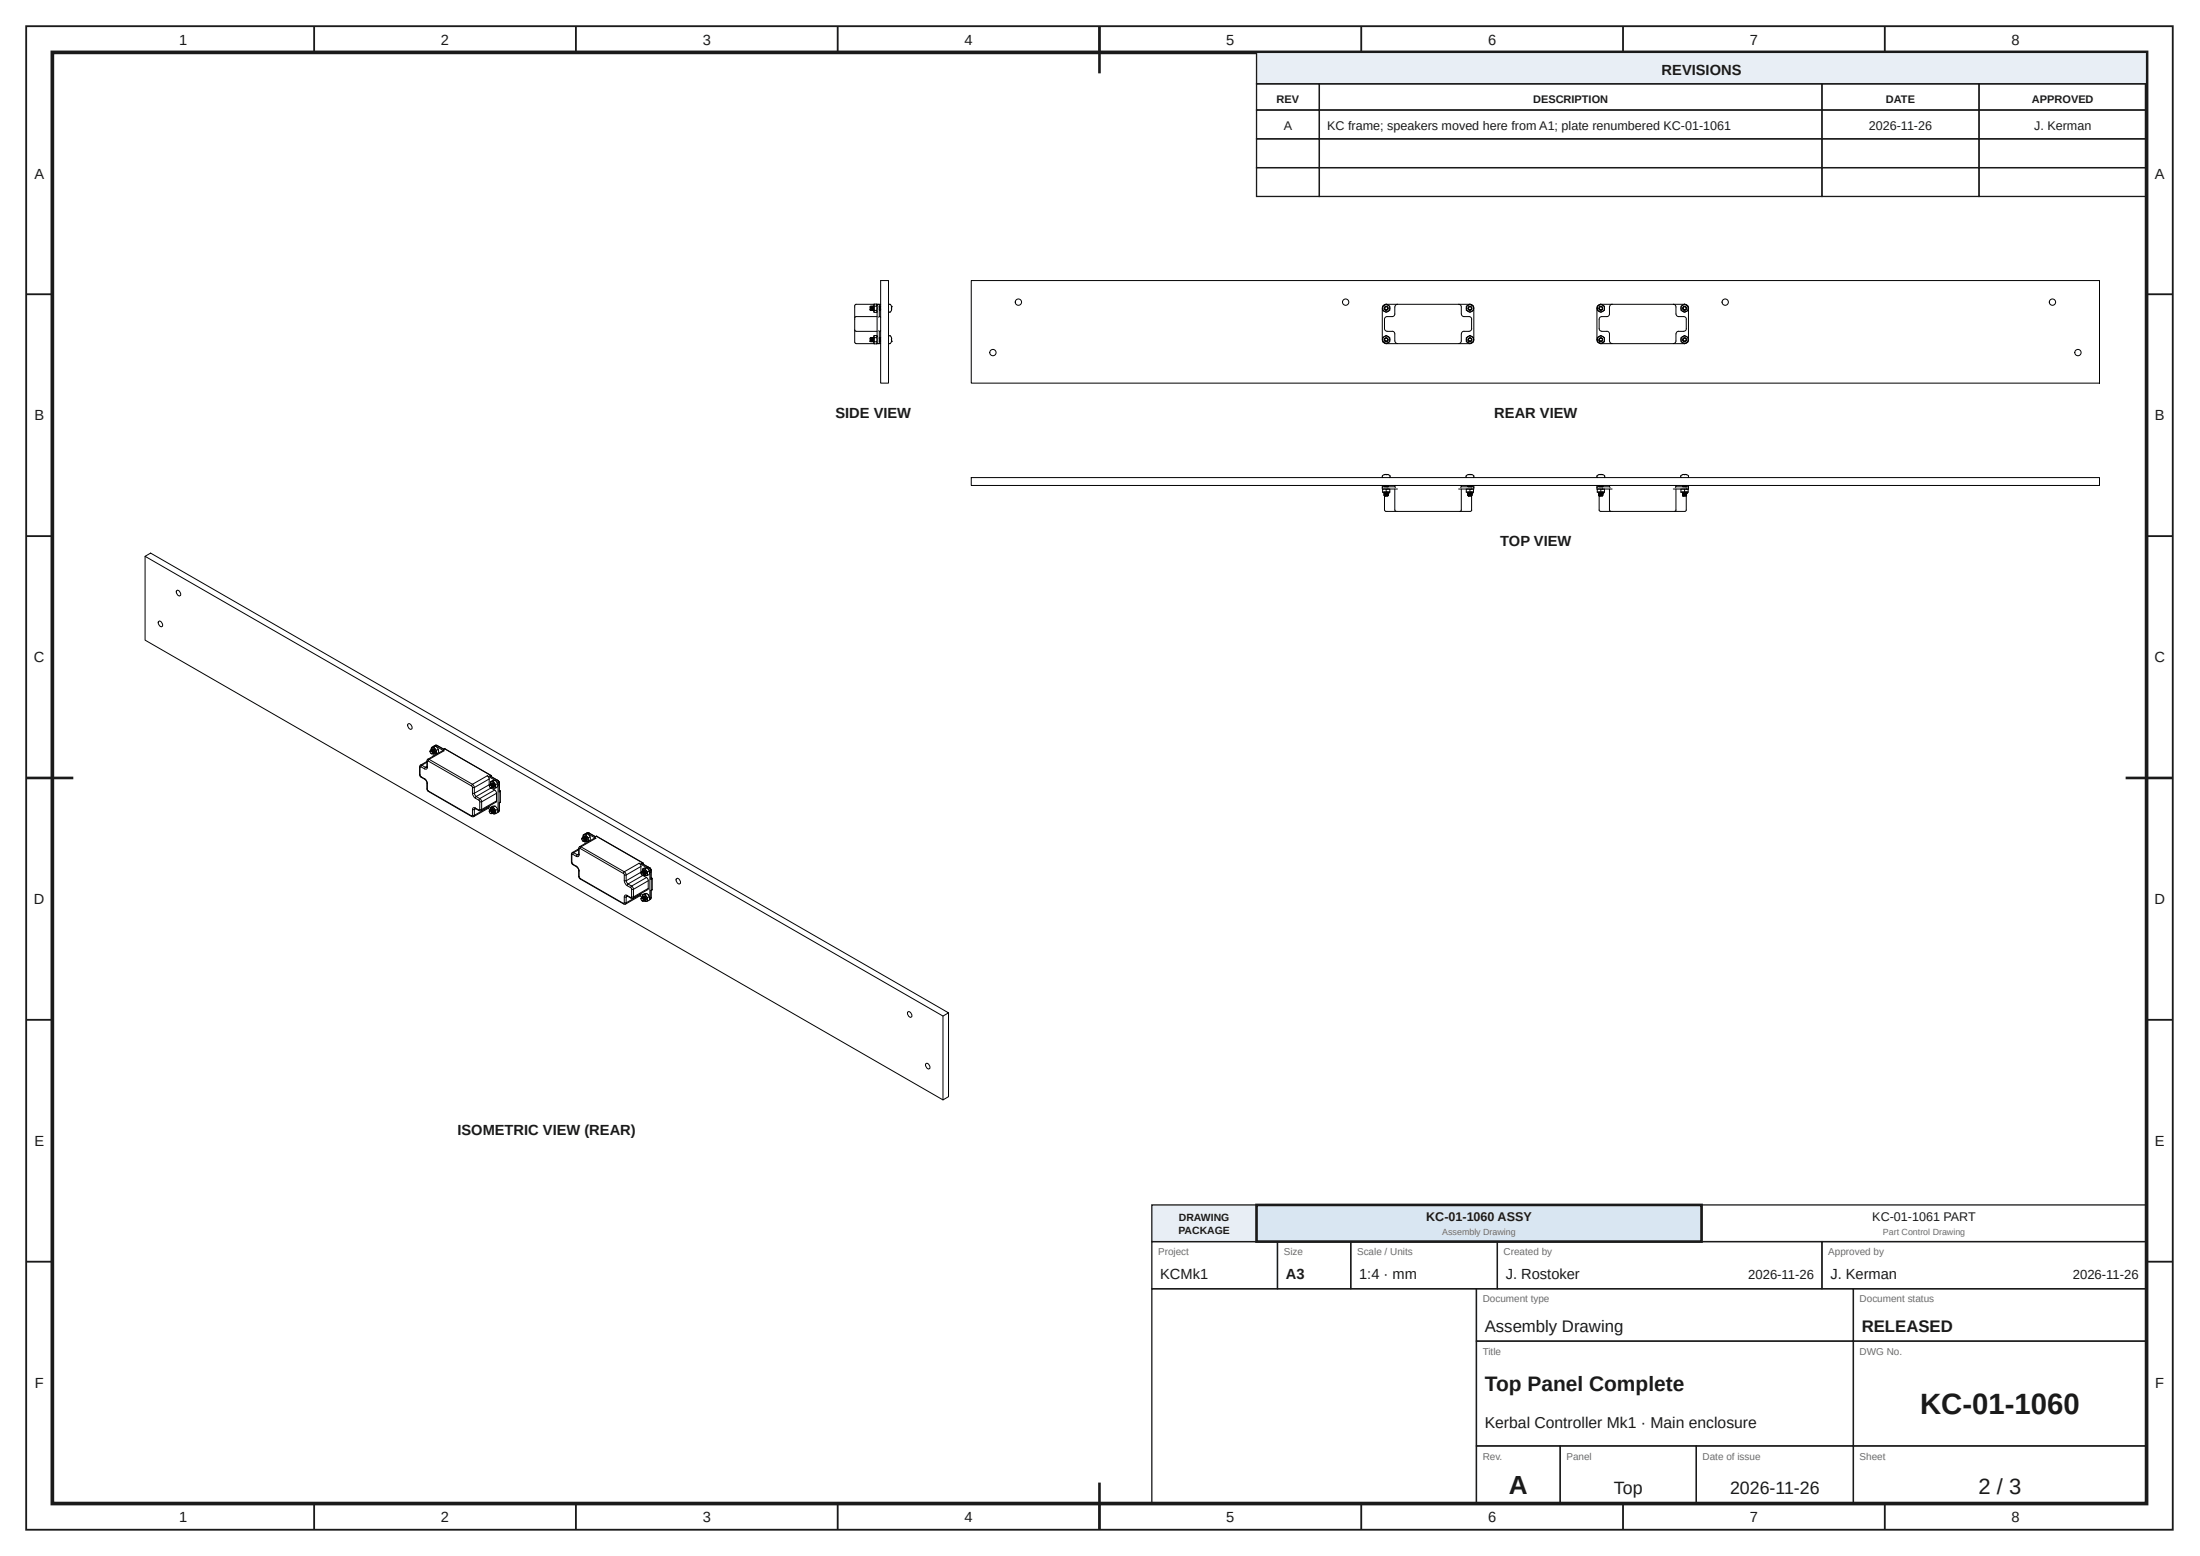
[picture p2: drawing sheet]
<svg xmlns="http://www.w3.org/2000/svg" width="420mm" height="297mm" viewBox="0 0 420 297" stroke-linecap="round" stroke-linejoin="round" font-family="sans-serif">
<g fill="none" stroke="#1a1a1a" stroke-width=".35">
<path d="M5 5h410v287h-410zM60 5v5M110 5v5M160 5v5M210 5v5M260 5v5M310 5v5M360 5v5M5 56.2h5M410 56.2h5M5 102.3h5M410 102.3h5"/>
<path d="M5 148.5h5M410 148.5h5M5 194.7h5M410 194.7h5M5 240.8h5M410 240.8h5M60 287v5M110 287v5M160 287v5M210 287v5M260 287v5M310 287v5"/>
<path d="M360 287v5"/>
</g>
<path d="M10 10h400v277h-400z" fill="none" stroke="#1a1a1a" stroke-width=".7" stroke-linecap="butt"/>
<path d="M210 5v9M5 148.5h9M406 148.5h9M210 283v9" fill="none" stroke="#1a1a1a" stroke-width=".5"/>
<path d="M240 10h170v6h-170z" fill="#e8eef5"/>
<g fill="none" stroke="#1a1a1a" stroke-width=".25">
<path d="M240 10h170v6h-170zM240 16h12v5h-12zM252 16h96v5h-96zM348 16h30v5h-30zM378 16h32v5h-32zM240 21h12v5.5h-12zM240 26.5h12v5.5h-12zM240 32h12v5.5h-12zM252 21h96v5.5h-96zM252 26.5h96v5.5h-96zM252 32h96v5.5h-96zM348 21h30v5.5h-30z"/>
<path d="M348 26.5h30v5.5h-30zM348 32h30v5.5h-30zM378 21h32v5.5h-32zM378 26.5h32v5.5h-32zM378 32h32v5.5h-32zM220 237h24v9h-24zM244 237h14v9h-14zM258 237h28v9h-28zM286 237h62v9h-62zM348 237h62v9h-62zM220 246h62v41h-62zM282 246h72v10h-72z"/>
<path d="M282 256h72v20h-72zM354 246h56v10h-56zM354 256h56v20h-56zM282 276h16v11h-16zM298 276h26v11h-26zM324 276h30v11h-30zM354 276h56v11h-56z"/>
</g>
<path d="M220 230h20v7h-20z" fill="#e8eef5"/>
<path d="M220 230h20v7h-20z" fill="none" stroke="#1a1a1a" stroke-width=".25"/>
<path d="M240 230h85v7h-85z" fill="#d9e6f2"/>
<path d="M240 230h85v7h-85z" fill="none" stroke="#1a1a1a" stroke-width=".5"/>
<path d="M325 230h85v7h-85z" fill="none" stroke="#1a1a1a" stroke-width=".25"/>
<g fill="none" stroke="#000" stroke-width=".19">
<path d="M166.2 59.1h.1M166.2 59.2h.1M166.2 58.5v.7M166.2 58.5l.1 .7M166.2 58.5h.1M166.3 58.5v.6M166.3 58.5h.1M166.3 58.5l.1 .7M166.3 59.1h.1M166.3 59.1v.1M166.3 59.1l.1 .1M166.4 58.5h.1"/>
<path d="M166.4 59.2h.1M166.4 58.5v.6M166.4 58.5l.1 .7M166.4 59.1h.1M166.4 59.1v.1M166.4 59.1l.1 .1M166.5 58.5l.1 .6M166.5 58.5h.1M166.5 59.2h.1M166.6 58.5v.7M166.6 59.1h.1M166.6 58.5h.1"/>
<path d="M166.6 59.1l-.1 .1M166.6 58.5h-.1M166.6 59.1v.1M166.6 58.5l.1 .6M166.6 59.2h.1M166.7 58.5v.7M166.7 59.1h.1M166.7 58.5h.1M166.7 59.1l-.1 .1M166.7 58.5h-.1M166.7 58.5l.1 .7M166.7 59.1v.1"/>
<path d="M166.7 58.5l.1 .6M166.7 59.2h.1M166.8 58.5v.6M166.8 58.5l.1 .7M166.8 59.1h.1M166.8 58.5h.1M166.8 59.1v.1M166.8 59.1l.1 .1M166.9 58.5v.5M166.9 58.5h.1M166.9 59.2h.1M166.9 58.5v.3"/>
<path d="M167 58.1l-3.7 .1-.1 7.1 .3 .3M167 58h.5v.4h-.5zM167 58.4v.8h.5v-.8M167 59.2v.4h.5v-.4M167 58v1.6M167.5 58.1h.6l.1 .1M167.5 58.1v7.5M167.5 59.5v.1M167.8 58.1l.1 .1v2.2M167.9 58.5l.1 .7M167.9 59.1h.1M167.9 58.5h.1"/>
<path d="M167.9 59.1l.1 .1M168 58.5h.1M168 59.2h.1M168 58.5l.1 .6M168.1 58.5v.7M168.1 59.1h.1M168.1 58.5h.1M168.1 59.1l-.1 .1M168.1 58.5h-.1M168.1 59.1v.1M168.1 58.5l.1 .6M168.1 59.2h.1"/>
<path d="M168.2 58.5h.1M168.2 59.1h.1M168.2 59.1l-.1 .1M168.2 58.5h-.1M168.2 53.6h1.5v19.5h-1.5zM169.7 59.5l.3 .1M170 58.1l-.3 .1M170 58.1l.3 .4M170.1 59.5l-.1 .1M170.3 58.5h.1M170.3 58.5v.2M170.3 58.7v.2"/>
<path d="M170.3 58.9l-.2 .7M170.3 58.7h.1M185.5 53.6h215.5v19.5h-215.5zM264.1 58.5v6.6M264.1 58.4l.3-.1a.77 .77 0 0 1 1.1 .1v.8l-.3 .2a.78 .78 0 0 1-1.1-.2zM264.4 58.9l.2 .2h.3M264.4 58.9l.2-.4h.3a.37 .37 0 0 1 .2 .5 .37 .37 0 0 1-.5 .2M264.4 58.9l.2 .3M264.7 59.1l-.3-.3 .1-.2 .3-.1 .3 .2v.3l-.2 .2h-.3M264.7 58.1l-.5 .3M264.8 58.1h15.9M266.4 58.6l-.1 1.6-.4 .2h-1l-.4 .3-.1 2 .3 .5h.2"/>
<path d="M266.9 58.1l-.2 .1-.3 .4M278.6 58.1l.3 .1 .2 .4v1.3M279.1 59.9l.3 .5 1.5 .1 .2 .4M280.1 58.4l.3-.1a.74 .74 0 0 1 1 .1v.8l-.2 .2a.8 .8 0 0 1-1.1-.2zM280.4 58.9l.2 .2h.3M280.4 58.9l.2-.4h.2l.3 .1v.5l-.3 .1h-.2M280.4 58.9l.2 .3M280.7 59.1l-.2-.2a.33 .33 0 0 1 .2-.4 .33 .33 0 0 1 .4 .2l-.2 .5h-.3M280.7 59.1l-.2-.3 .3-.3 .2 .3-.1 .3M280.7 59.1h.2M280.9 58.1l.5 .3M281.5 58.5v.3"/>
<path d="M281.5 58.8v6M305.1 58.5v6.6M305.1 58.4l.2-.1a.74 .74 0 0 1 1.2 .1v.8l-.3 .2a.63 .63 0 0 1-1-.1zM305.4 58.9l.2 .2h.3M305.4 58.9l.2-.4h.3a.38 .38 0 0 1 .2 .5 .38 .38 0 0 1-.5 .2M305.4 58.9l.2 .3M305.7 59.1l-.2-.2v-.2a.34 .34 0 0 1 .5-.1 .34 .34 0 0 1-.1 .6h-.3M305.7 58.1l-.5 .3M305.8 58.1h15.9M307.9 58.1l-.4 .2-.2 1.9-.4 .2h-1l-.4 .3-.1 2 .3 .5h.2M319.6 58.1l.4 .2 .2 1.9 .4 .2M321.1 58.4l.3-.1a.74 .74 0 0 1 1 .1v.8l-.2 .2a.57 .57 0 0 1-1-.1l-.1-.1z"/>
<path d="M321.4 58.9l.2 .2h.3M321.4 58.9l.2-.4h.3l.2 .3v.2l-.2 .2h-.3h.3l.2-.2-.1-.4-.3-.1-.3 .3 .3 .3M321.4 58.9l.2 .3M321.7 59.1l-.2-.3 .3-.3 .2 .3-.1 .3M321.7 59.1h.2M321.9 58.1l.5 .3M322.5 58.5v6.6M163.3 63l.2 .2M163.5 65.6h3.5M163.5 63.2h4M166.2 65.1h.1M166.2 65.1v.1"/>
<path d="M166.2 65.2h.1M166.2 64.5v.7M166.2 64.5l.1 .7M166.2 64.5l.1 .1M166.3 64.6v.5M166.3 64.6h.1M166.3 64.5l.1 .7M166.3 65.1h.1M166.3 64.5h.1M166.3 64.5v.1M166.3 65.1v.1M166.3 64.5l.1 .1"/>
<path d="M166.3 65.1l.1 .1M166.4 64.6h.1M166.4 65.2h.1M166.4 64.6v.5M166.4 64.5l.1 .7M166.4 65.1h.1M166.4 64.5h.1M166.4 65.1v.1M166.4 64.5v.1M166.4 64.5l.1 .1M166.4 65.1l.1 .1M166.5 64.6l.1 .5"/>
<path d="M166.5 64.6h.1M166.5 65.2h.1M166.6 64.5v.7M166.6 65.1h.1M166.6 64.5h.1M166.6 65.1l-.1 .1M166.6 64.5l-.1 .1M166.6 64.5v.1M166.6 65.1v.1M166.6 64.6l.1 .5M166.6 64.6h.1M166.6 65.2h.1"/>
<path d="M166.7 64.5v.7M166.7 65.1h.1M166.7 64.5h.1M166.7 65.1l-.1 .1M166.7 64.5l-.1 .1M166.7 64.5l.1 .7M166.7 64.5v.1M166.7 65.1v.1M166.7 64.6l.1 .5M166.7 64.6h.1M166.7 65.2h.1M166.8 64.6v.5"/>
<path d="M166.8 64.5l.1 .7M166.8 65.1h.1M166.8 64.5h.1M166.8 65.1v.1M166.8 64.5v.1M166.8 64.5l.1 .1M166.8 65.1l.1 .1M166.9 64.6v.4M166.9 64.6h.1M166.9 65.2h.1M166.9 64.6v.2M166.9 64.5v.1"/>
<path d="M167 64.1h.5v.4h-.5zM167 64.5v.7h.5v-.7M167 65.2v.4h.5v-.4M167 64.1v1.5M167.5 64.1v.1M167.5 60.4h-4l-.2 .3M167.5 65.6h.6M167.5 65.5v.1M167.8 63.1l.3 .1M167.9 64.5l.1 .7M167.9 65.1h.1M167.9 64.5h.1"/>
<path d="M167.9 63.2v2.3l-.1 .1M167.9 64.5l.1 .1M167.9 65.1l.1 .1M168 64.6h.1M168 65.2h.1M168 64.6l.1 .5M168.1 64.5v.7M168.1 65.1h.1M168.1 64.5h.1M168.1 65.1l-.1 .1M168.1 64.5l-.1 .1M168.1 64.5v.1"/>
<path d="M168.1 65.1v.1M168.1 64.6l.1 .5M168.1 64.6h.1M168.1 65.2h.1M168.2 64.5h.1M168.2 65.1l-.1 .1M168.2 64.5l-.1 .1M168.2 63.1l-.1 .1M168.2 65.5l-.1 .1M168.2 60.5l-.3-.1-.1 .2M169.7 65.5l.3 .1M170 64.1l-.3 .1"/>
<path d="M170 64.1h.1M170.1 65.6h-.1M170.1 64.1l.2 .4M170.3 65.2h.1M170.3 64.5h.1M170.3 64.5v.2M170.3 65.2l-.2 .3M170.3 64.8v.1M170.3 65v.2M170.3 64.9v.1M170.3 65h.1M264.1 64.5l.1-.2a.75 .75 0 0 1 1.3 .2v.7l-.3 .2a.58 .58 0 0 1-1-.1l-.1-.1z"/>
<path d="M264.2 65.3l.5 .3M264.4 64.9l.2 .2M264.7 65.1l-.3-.3 .2-.3 .3 .1 .2 .3-.2 .3h-.3h.3l.2-.3-.2-.4h-.3l-.2 .3 .1 .3h.4M264.8 65.6h15.9M264.9 63.2h1M265.9 63.2l.3 .1 .2 .4v1.4M266.4 65.1l.1 .2 .4 .3M279.1 63.7l-.1 1.6-.4 .3M279.6 63.2h1M279.6 63.2l-.2 .1-.3 .4M280.1 64.5l.2-.2a.71 .71 0 0 1 1.1 .2v.7l-.2 .2a.77 .77 0 0 1-1.1-.2zM280.4 64.9l.2 .2"/>
<path d="M280.7 65.1l-.3-.3 .3-.3 .3 .1 .1 .4-.2 .2h-.3h.3l.2-.2v-.4l-.3-.1h-.2l-.2 .4 .2 .3 .3-.1M281.1 60.9v1.8M281.1 62.7l-.1 .3-.4 .2M281.4 65.3l-.5 .3M281.5 64.8v.3M305.1 64.5l.2-.2a.73 .73 0 0 1 1.2 .2v.7l-.3 .2a.77 .77 0 0 1-1.1-.2zM305.2 65.3l.5 .3M305.4 64.9l.2 .2M305.7 65.1l-.3-.3 .3-.3 .3 .1 .1 .4-.2 .2h-.3h.3l.2-.2v-.3l-.2-.2h-.3l-.2 .3 .1 .3h.4M305.8 65.6h15.9M305.9 63.2h1M306.9 63.2l.4 .3 .2 1.8 .4 .3"/>
<path d="M320.6 60.4h1l.4 .3 .1 2-.1 .3-.4 .2M320.6 63.2h1M320.6 63.2l-.2 .1-.3 .4-.1 1.6-.4 .3M321.1 64.5l.2-.2a.71 .71 0 0 1 1.1 .2v.8a.86 .86 0 0 1-1.3-.1zM321.4 64.9l.2 .2M321.7 65.1l-.3-.3 .3-.3 .4 .2v.3l-.2 .2h-.3h.3l.2-.2v-.4l-.3-.1h-.2l-.2 .4 .2 .3 .3-.1M322.4 65.3l-.5 .3M185.5 91.2h215.5v1.5h-215.5zM264 92.8v.5h2.9M264.1 93.9h.7M264.1 93.4h.7M264.1 93.3v.7l1.4-.1"/>
<path d="M264.2 92.7l-.2 .1M264.4 94.1h.1M264.4 94h.1M264.4 92.7h.1M264.4 92.8h.1M264.4 94.2h.1M264.4 94.3h.1M264.4 94.4v.1M264.4 94.6h.1M264.4 94.5h.1M264.4 94.3l.1 .1M264.4 94.2l.1 .1"/>
<path d="M264.4 92.8l.1 .1M264.4 92.7l.1 .1M264.4 90.6l-.4 .3 .1 .3M264.4 94.6l.1 2.8 .2 .2M264.4 94.1v.1M264.4 94.5v.1M264.5 94.1h.1M264.5 94h.1M264.5 94.7h.1M264.5 92.8h.1M264.5 92.9h.1M264.5 94.3h-.1"/>
<path d="M264.5 94.4h-.1M264.5 94.5l-.1 .1M264.5 94.1l-.1 .1M264.5 94l-.1 .1M264.5 92.9h-.1M264.5 92.8h-.1M264.6 92.7h-.2M264.7 90.6h.4M264.7 90.6h-.3M264.8 93.4h.7v.5h-.7zM264.9 92.7h-.5M265.1 94.6l-.6 .1"/>
<path d="M265.1 94.5h-.6M265.1 94.3l-.6 .1M265.1 94.2l-.6 .1M265.1 94.1h-.6M265.1 94h-.6M265.1 92.8l-.6 .1M265.1 92.7l-.6 .1M265.1 94.6h-.6M265.1 94.4l-.6 .1M265.1 94.1l-.7 .1M265.1 94.2h.1M265.1 94.1h.1"/>
<path d="M265.1 94h.1M265.1 92.7h.1M265.1 92.8h.1M265.1 94.3h.1M265.1 94.4v.1M265.1 94.6h.1M265.1 94.5h.1M265.1 94.3v.1M265.1 94.2v.1M265.1 92.8v.1M265.1 92.7v.1M265.1 94.6l-.7 .1"/>
<path d="M265.1 90.6h.1M265.1 90.6l.4 .3M265.1 94.5l-.7 .1M265.1 94.4h-.7M265.1 94.3h-.7M265.1 94l-.7 .1M265.1 92.9h-.5M265.1 92.8h-.7M265.1 94.4l-.7 .1M265.1 92.9h-.2M265.1 92.9h.1M265.1 94.4h.1"/>
<path d="M265.1 94.5v.1M265.1 94.1v.1M265.1 94v.1M265.5 93.3v.1M265.5 90.9v.2M265.5 91l-.1 .2M266.4 92.8l.1 .2M266.4 92.9h-2.2l-.2 .1M266.4 93.3v4.1M266.4 97.4l.3 .2M266.5 92.7l-.1 .1M279 92.7l.1 .2-.1 .1"/>
<path d="M279.1 92.9h2.3l.1 .1M279.1 93.3v4.1l-.2 .2M280.1 93.9h.7M280.1 93.4h.7M280.1 93.3v.7l1.3-.1M280.4 94.1h.1M280.4 94h.1M280.4 92.7h.1M280.4 92.8h.1M280.4 94.2h.1M280.4 94.3h.1M280.4 94.4v.1"/>
<path d="M280.4 94.6h.1M280.4 94.5h.1M280.4 94.3l.1 .1M280.4 94.2l.1 .1M280.4 92.8l.1 .1M280.4 92.7l.1 .1M280.4 90.6l-.4 .3 .1 .3M280.4 94.7h.1M280.5 94.1h.1M280.5 94h.1M280.5 92.8h.1M280.5 92.9h.1"/>
<path d="M280.5 94.3h.1M280.5 94.4h.1M280.5 94.5h.1M280.5 94.6v.1M280.5 94.5l-.1 .1M280.5 94.4h-.1M280.5 94.3h-.1M280.5 94.1l-.1 .1M280.5 94l-.1 .1M280.5 92.9h-.1M280.5 92.8h-.1M280.6 92.7h-.2"/>
<path d="M280.8 93.4h.6v.5h-.6zM280.9 90.6h.2M280.9 90.6h-.5M280.9 92.7h-.5M281.1 94.6l-.6 .1M281.1 94.5h-.6M281.1 94.3l-.6 .1M281.1 94.2l-.6 .1M281.1 94.1h-.6M281.1 94h-.6M281.1 92.8l-.6 .1M281.1 92.7l-.6 .1"/>
<path d="M281.1 94.6h-.6M281.1 94.4l-.6 .1M281.1 94.1l-.7 .1M281.1 94.2h.1M281.1 94.1h.1M281.1 94h.1M281.1 92.7h.1M281.1 92.8h.1M281.1 94.3v.1M281.1 94.4v.1M281.1 94.6h.1M281.1 94.5h.1"/>
<path d="M281.1 94.2v.1M281.1 92.8v.1M281.1 92.7v.1M281.1 94.6v2.8M281.1 94.6l-.7 .1M281.1 97.4l-.2 .2h-16.2M281.1 90.6h.1M281.1 90.6l.4 .3M281.1 94.5l-.7 .1M281.1 94.4h-.7M281.1 94.3h-.7M281.1 94l-.7 .1"/>
<path d="M281.1 92.9h-.5M281.1 92.8h-.7M281.1 94.4l-.7 .1M281.1 92.9h-.2M281.1 92.9h.1M281.1 94.3h.1M281.1 94.4h.1M281.1 94.5v.1M281.1 94.1v.1M281.1 94v.1M281.4 92.7l.1 .6h-2.9M281.4 93.3v.1"/>
<path d="M281.5 90.9v.2M281.5 91l-.1 .2M305.1 90.8v.4M305.1 93.9h.7M305.1 93.4h.7M305.1 93.3v.7l1.4-.1M305.1 92.9h2.3M305.2 92.7l-.2 .6h2.9M305.2 92.9l-.2 .1M305.4 94.1h.1M305.4 94h.1M305.4 92.7h.1"/>
<path d="M305.4 92.8h.1M305.4 94.2h.1M305.4 94.3h.1M305.4 94.4v.1M305.4 94.6h.1M305.4 94.5h.1M305.4 94.3l.1 .1M305.4 94.2l.1 .1M305.4 92.8l.1 .1M305.4 92.7l.1 .1M305.4 90.6h.1M305.4 90.6l-.4 .2"/>
<path d="M305.4 94.6v2.8l.3 .2M305.4 94.1v.1M305.4 94.5v.1M305.4 94.7h.1M305.5 94.1h.1M305.5 94h.1M305.5 92.8h.1M305.5 92.9h.1M305.5 94.3h-.1M305.5 94.4h-.1M305.5 94.5l-.1 .1M305.5 94.1l-.1 .1"/>
<path d="M305.5 94l-.1 .1M305.5 92.9h-.1M305.5 92.8h-.1M305.6 92.7h-.2M305.8 93.4h.7v.5h-.7zM305.9 90.6h-.5M305.9 90.6h.2M305.9 92.7h-.5M306.1 94.6l-.6 .1M306.1 94.5h-.6M306.1 94.3l-.6 .1M306.1 94.2l-.6 .1"/>
<path d="M306.1 94.1h-.6M306.1 94h-.6M306.1 92.8l-.6 .1M306.1 92.7l-.6 .1M306.1 94.6h-.6M306.1 94.4l-.6 .1M306.1 94.1l-.7 .1M306.1 94.2h.1M306.1 94.1h.1M306.1 94h.1M306.1 92.7h.1M306.1 92.8h.1"/>
<path d="M306.1 94.3h.1M306.1 94.4v.1M306.1 94.6h.1M306.1 94.5h.1M306.1 94.3v.1M306.1 94.2v.1M306.1 92.8v.1M306.1 92.7v.1M306.1 94.6l-.7 .1M306.1 90.6l.4 .3-.1 .3M306.1 94.5l-.7 .1M306.1 94.4h-.7"/>
<path d="M306.1 94.3h-.7M306.1 94l-.7 .1M306.1 92.9h-.5M306.1 92.8h-.7M306.1 94.4l-.7 .1M306.1 92.9h-.2M306.1 92.9h.1M306.1 94.4h.1M306.1 94.5v.1M306.1 94.1v.1M306.1 94v.1M306.5 93.3v.1"/>
<path d="M307.4 93.3v4.1l.3 .2M307.5 92.7l-.1 .2 .1 .1M320 92.7l.1 .2-.1 .1M320.1 92.9h2.3l.1 .1M320.1 93.3v4.1l-.2 .2M321.1 90.8v.4M321.1 93.9h.7M321.1 93.4h.7M321.1 93.3v.7l1.3-.1M321.4 94.1h.1M321.4 94h.1M321.4 92.7h.1"/>
<path d="M321.4 92.8h.1M321.4 94.2h.1M321.4 94.3h.1M321.4 94.4v.1M321.4 94.6h.1M321.4 94.5h.1M321.4 94.3l.1 .1M321.4 94.2l.1 .1M321.4 92.8l.1 .1M321.4 92.7l.1 .1M321.4 90.6h.1M321.4 90.6l-.4 .2"/>
<path d="M321.4 94.7h.1M321.5 94.1h.1M321.5 94h.1M321.5 92.8h.1M321.5 92.9h.1M321.5 94.3h.1M321.5 94.4h.1M321.5 94.5h.1M321.5 94.5l-.1 .1M321.5 94.4h-.1M321.5 94.3h-.1M321.5 94.1l-.1 .1"/>
<path d="M321.5 94l-.1 .1M321.5 92.9h-.1M321.5 92.8h-.1M321.6 92.7h-.2M321.7 90.6h.4M321.7 90.6h-.3M321.8 93.4h.6v.5h-.6zM321.9 92.7h-.5M322.1 94.6l-.6 .1M322.1 94.5h-.6M322.1 94.3l-.6 .1M322.1 94.2l-.6 .1"/>
<path d="M322.1 94.1h-.6M322.1 94h-.6M322.1 92.8l-.6 .1M322.1 92.7l-.6 .1M322.1 94.6h-.6M322.1 94.4l-.6 .1M322.1 94.1l-.7 .1M322.1 94.2h.1M322.1 94.1h.1M322.1 94h.1M322.1 92.7h.1M322.1 92.8h.1"/>
<path d="M322.1 94.3v.1M322.1 94.4v.1M322.1 94.6h.1M322.1 94.5h.1M322.1 94.2v.1M322.1 92.8v.1M322.1 92.7v.1M322.1 94.6v2.8l-.3 .2h-16.1M322.1 94.6l-.7 .1M322.1 90.6l.4 .3-.1 .3M322.1 94.5l-.7 .1M322.1 94.4h-.7"/>
<path d="M322.1 94.3h-.7M322.1 94l-.7 .1M322.1 92.9h-.5M322.1 92.8h-.7M322.1 94.4l-.7 .1M322.1 92.9h-.2M322.1 92.9h.1M322.1 94.3h.1M322.1 94.4h.1M322.1 94.5v.1M322.1 94.1v.1M322.1 94v.1"/>
<path d="M322.4 92.7l.1 .6h-2.9M322.4 93.3v.1M27.7 106.2l1.1-.6 152.4 87.7-1.1 .6zM27.7 106.2v16l152.4 87.7 1.1-.6v-16M30.3 118.6l.1-.1a.66 .66 0 0 1 .6 .5 .66 .66 0 0 1-.1 .6 .77 .77 0 0 1-.6-1zM33.7 112.7h.2a.66 .66 0 0 1 .5 .4 .66 .66 0 0 1-.1 .7 .77 .77 0 0 1-.6-1.1zM77.9 138.2l.2-.1a.66 .66 0 0 1 .5 .4 .66 .66 0 0 1-.1 .7 .78 .78 0 0 1-.6-1zM182.8 121.7h-11.8v1.5h11.8M80.2 146.4v.1M80.2 147.8v.1M80.2 146.5v1.5M80.2 147.9l.2 .3 .8 .5"/>
<path d="M80.3 146l.3 .1M80.4 146.4l.7 .4M80.4 148.2l.1 .1M80.4 146.4l-.2 .1M80.6 146.1l.7 .4M80.6 146.1l-.2 .3M81.1 148.6l.4 .4 .1 .6v-.1M81.3 146.4l.2 .1M81.3 146.5l-.2 .3M81.5 145.3l-1.3 .9-.1 1.7 .2 .3 .9 .6 .3 .4 .2 1.7 8.4 5h.4M81.5 146.3l-.2 .2M81.5 145.5l-.9 .6"/>
<path d="M81.6 146.4v.3l-.5 .1M81.6 150.6l.2 .4M81.6 145.3v1.2M81.6 149.6v1.1M81.7 144.9h.3M81.8 145.3l8.3 4.7M81.8 145.2l-.2 .2v-.1M81.8 151.1v-.1l8.3 4.7M82 145l-.2 .2M82.1 143.5l.2-.2 .3 .2v.3h-.2M82.1 143.4l.2-.2 .3 .2 .1 .2-.1 .3M82.1 143.5h.1"/>
<path d="M82.2 143.2h.1M82.2 143.3a.34 .34 0 0 1 .3 .5h-.2zM82.2 143.2l.4 .2 .1 .4M82.3 143.2h.2l.2 .2v.4M82.3 143.2l.4 .1v.5M82.3 143.8l.1 .1M82.4 143.3l.2 .4M82.4 143.1v-.3a.65 .65 0 0 1 .7 .1 .65 .65 0 0 1 .2 .7l-.2 .3-.3-.1M82.4 143.1h.2l.3 .3-.1 .4M82.4 143.1h.1M82.4 143.1l.5 .1 .1 .3-.1 .2M82.5 143.1l.4 .1 .1 .2-.1 .3"/>
<path d="M82.6 143.1l.1-.1 .2 .2 .2 .2-.1 .3M82.6 143.3l.1 .3M82.6 143l.4 .2v.5M82.6 143.8h.1M82.7 143.3l.1 .2M82.7 143h.1M82.7 143h-.1M82.7 143h.2a.41 .41 0 0 1 .1 .6M82.7 143.8l.2 .1h.5M82.7 143.2l.2 .3M82.7 143.8v.5M82.8 143.2l.2 .2"/>
<path d="M82.9 142.6l.3-.2 .5 .6-.3 .2zM82.9 142.6l-.5 .1M82.9 143.1l.2 .3M82.9 143.7h.1M83 143.7h.1M83.1 142.3h.4M83.1 143.4v.2M83.1 142.3h.4l1.3 .7M83.1 142.3l-.2 .1M83.2 142.4l-.5 .1-.3 .2v.4l.4 .2 .1 .3-.1 .2M83.3 142.4l.2-.1 1.3 .7M83.3 142.4l1.5 .9"/>
<path d="M83.3 142.4l-.5 .1M83.6 142.3h-.1M83.7 143v.6l-.3 .3v-.7M84.8 143h.1M84.8 143.3l-2.8 1.6 8.2 4.8M84.8 143.3h-.2l-2.9 1.6-.2 .3v1.3M84.9 142.9l-.1 .1M84.9 142.9l8.8 5.1M85 142.9l8.8 5.1M85 142.9h-.1M90.1 150l.1 .3M90.1 155.7v.1"/>
<path d="M90.2 150.3v1.1M90.2 154.5v1.1M90.2 151.4l.2 .5 .4 .4M90.2 154.5l.3-.3 1 .4M90.2 149.7l.4 .6M90.2 155.6l-.1 .1M90.3 149.7l-.2 .3M90.3 151.4h.3l.4 .6M90.3 150.3h.3M90.3 155.6h.3M90.6 155.6l-.1 .3M90.7 154.3l.8 .5 .4-.1"/>
<path d="M90.7 154.3l-.1 .2h-.3M90.8 152.4l.7 .3M90.8 154.2v.1M90.9 154.4l-.3 .1v1.1M91 152l.6 .4M91 152l-.2 .3M91.5 152.7l.1 .4v1.4l-.1 .1M91.5 154.6v.1M91.6 152.4l.4 .6M91.6 152.4l-.1 .3M91.7 154.5h.3M91.7 153h.3"/>
<path d="M92 153.1v1.4M92 154.5l-.1 .2M93.1 148.1l-2.9 1.6M93.1 148.1l1.5 .9M93.1 148.1l.3 .6M93.2 154.3l.5 .3M93.3 154.2l-2.8 1.7M93.4 149.8l.1 .1 .1-.2 .3 .1 .1 .4-.1 .2M93.4 149.8l-2.8 1.6v-1.1M93.4 148.7l-2.8 1.6M93.4 148.7v1.1M93.4 153.9v.1"/>
<path d="M93.4 154l-2.8 1.6M93.4 154l-.1 .2M93.5 154.9a.26 .26 0 0 1 .3-.1 .26 .26 0 0 1 .1 .3v.2h-.2M93.5 154.9v-.3l.3 .1 .2 .4-.1 .2M93.5 154.9h.1M93.5 150l.2-.2 .2 .2v.3l-.2 .1M93.5 150h.1M93.5 148.1l1.3 .7M93.5 149.8a.34 .34 0 0 1 .4 .5h-.3zM93.5 154.8a.34 .34 0 0 1 .4 .4h-.3zM93.6 148.1h.1M93.6 154.6l.2 .1 .2 .2v.4"/>
<path d="M93.6 149.7l.4 .3v.4M93.6 154.6l-.1 .1M93.6 149.7l-.1 .1M93.6 154.6l.4 .2 .1 .2-.1 .2M93.6 149.7h.2l.2 .2 .1 .3-.1 .1M93.6 154.6h.1M93.6 149.7h.1M93.6 154.6l.4 .2 .1 .4M93.6 149.7l.4 .2 .1 .4M93.7 155.3h.1M93.7 150.4h.1M93.7 148.1l1.2 .7 .3 .4 .2 .5v1.3"/>
<path d="M93.7 154.7l.2 .4M93.7 154.6l.4 .1 .1 .3-.1 .2M93.7 149.8l.2 .4M93.7 149.6h.1M93.7 149.6v-.3a.65 .65 0 0 1 .7 .1 .65 .65 0 0 1 .3 .7l-.1 .3h-.3l-.2-.1 .1-.3-.2-.2-.3-.1M93.7 154.6v-.3a.65 .65 0 0 1 .7 0 .65 .65 0 0 1 .3 .7l-.1 .3h-.3l-.2-.1 .1-.3-.1-.2-.4-.1M93.7 149.6l.4 .2v.5M93.7 148l-.2 .1M93.7 148l.1 .2M93.8 154.5h.2l.2 .2 .1 .3-.1 .1M93.8 149.6h.2l.2 .2 .1 .3-.1 .1M93.8 150.4l-2.8 1.6"/>
<path d="M93.8 150.4l.7 .4-2.9 1.6M93.8 150.4h.1M93.8 148h-.1M93.8 148l.1 .1M93.8 154.5l.4 .2v.4M93.8 154.5h.1M93.8 149.6l.4 .2v.4M93.8 148.2h.1M93.8 149.6h.1M93.9 154.5v-.1a.5 .5 0 0 1 .5 .6l-.1 .1M93.9 149.6l.4 .1 .1 .4-.1 .1M93.9 148.1l-.1 .1"/>
<path d="M93.9 148.1v.1M93.9 154.8l.1 .2M93.9 149.9l.1 .2M93.9 154.5l.4 .1v.5M93.9 154.5h.1M93.9 149.5l.4 .2v.5M93.9 149.5h.1M94 154.7l.1 .2M94 155.3h.1M94 149.8l.1 .2M94 149.5h-.1M94 150.4h.1"/>
<path d="M94 154.4h-.1M94 149.5h.1M94 154.4h.1M94 154.4h.2a.41 .41 0 0 1 .2 .6M94 149.5h.2a.41 .41 0 0 1 .2 .6M94 150.3h.1M94.1 155.2l.1 .2 .5-.1M94.1 150.3l.1 .1h.5M94.1 154.7l.1 .2M94.1 149.8l.1 .2M94.1 155.2h-.1M94.2 154.6l.1 .2"/>
<path d="M94.2 149.7l.1 .2M94.2 154l.4-.1 .4 .6-.3 .2zM94.2 154l-.5 .1M94.2 149.1l.4-.2 .4 .7-.3 .2zM94.2 149.1l-.5 .1M94.2 154.6l.2 .2M94.2 149.6l.2 .3M94.3 155.1h.1M94.3 150.2h.1M94.4 154.9v.1M94.4 150v.1M94.5 150.8l.3 .6"/>
<path d="M94.6 153.9l-.9 .2v.5M94.6 148.9l-.9 .3v.5M94.6 149l.4 .4 .1 .5M94.8 148.8l-.2 .2M94.8 148.8l.4 .4 .2 .5M94.8 151.4l-2.8 1.7M94.8 152.9l-2.8 1.6M94.8 151.4v1.5M94.8 152.9l-.1 .2-2.8 1.6M94.9 148.8h-.1M95 148.9h.1M95 148.9l.3 .3 .1 .4"/>
<path d="M95 154.5v.6l-.3 .2v-.6M95 149.6v.6l-.3 .2v-.6M95 149l.3 .2 .1 .3-.3-.5M95.1 149.9v4.9l.2-.1M95.1 154.8v.2M95.2 149.1l.1 .2M95.3 149.8v1.4l.2-.1M95.3 153.2v1.5M95.3 149.8l-.2 .1M95.4 154.7l-.2 .3M95.4 153.2v.1M95.4 150.9h.1"/>
<path d="M95.4 150.8l.1 .1M95.4 149.7l-.1 .1M95.4 154.6l-.1 .1M95.4 151l-.1 .1M95.5 153.2l-.1 .1v1.5l-.4 .3M95.5 151.1v2.1M95.5 153.2h-.2M95.6 153.1l-.1 .1M95.6 151l-.2-.1 .1 .2M95.6 151l-.1 .1M95.6 151v2.1M111.2 159.9l.4 .2 .1 .4"/>
<path d="M111.2 159.9h.1M111.3 159.9h.2l.2 .2 .1 .3-.1 .1M111.3 159.9h.1M111.3 159.9l.4 .1v.5M111.4 159.8v-.3a.64 .64 0 0 1 .7 .1 .64 .64 0 0 1 .2 .7l-.2 .3-.3-.1M111.4 159.8h.1M111.4 159.8h.3l.2 .2 .1 .3-.1 .1M111.5 159.8l.4 .1v.5M111.5 159.8h.1M111.5 159.7l.5 .2 .1 .2-.1 .3M111.6 159.7h.1M111.6 159.7l.4 .2v.4"/>
<path d="M111.7 160l.1 .2M111.7 159.7h.1M111.7 159.7h-.1M111.7 159.7h.2a.42 .42 0 0 1 .1 .6M111.7 159.9l.2 .3M111.8 159.9l.2 .2M111.9 159.3l.3-.2 .5 .6-.3 .2zM111.9 159.3l-.5 .1M111.9 159.8l.1 .3M112.1 159h.3l1.3 .7M112.1 159l-.2 .1M112.1 159h.4"/>
<path d="M112.2 159.1l-.8 .3v.4l.3 .2a.28 .28 0 0 1 .1 .5l.1-.1-.1-.3-.2-.3h-.2M112.3 159.1l1.5 .9M112.3 159.1l-.5 .1M112.5 159l1.2 .7M112.5 159l-.2 .1M112.6 159h-.1M112.7 159.7v.7l-.3 .2v-.7M113.5 160l-2.9 1.7-.1 1.5M113.6 160h.2M113.7 159.7h.1M113.9 159.6l-.2 .1M113.9 159.6l8.8 5.1-.2 .1 1.3 .7"/>
<path d="M114 159.6l8.8 5.1M114 159.6h-.1M109.2 163.1h.2M109.2 164.5l.2 .4M109.2 163.2v1.5M109.3 162.7l.3 .1-.2 .2M109.4 164.9a1.57 1.57 0 0 1 1.2 1.4v1.1M109.4 164.9l.1 .1M110.1 165.3l.1 .1M110.3 163.1l.2 .1M110.3 163.2l-.2 .3M110.5 162l-1.3 .9-.1 1.7 .2 .4 1.1 .7 .1 .3v1.3l.2 .4 8.5 4.9 3.1-1.7"/>
<path d="M110.5 162.2l-.9 .6 .7 .3M110.5 163l-.2 .1M110.6 161.9v.1M110.6 163.1v.1M110.6 166.1v.1M110.6 167.3l.2 .5M110.6 162l-.1 1.4-.4 .1-.7-.4M110.7 161.6h.3M110.8 161.9l8.3 4.8M110.8 167.7l8.3 4.7M111 161.6l8.2 4.8M111 161.7l-.4 .3"/>
<path d="M111.1 160.2l.2-.2 .3 .2v.3l-.2 .1M111.1 160.1l.1-.2 .3 .1 .2 .3-.1 .3M111.1 160.2h.1M111.2 160a.34 .34 0 0 1 .3 .5h-.2zM111.4 160l.2 .4M111.6 160l.1 .3M111.6 160.5h.1M111.7 160.5h.1M111.7 160.5l.2 .1h.5M111.7 160.5v.5M111.9 160.4h.1M112 160.3v.1"/>
<path d="M112.1 160.1v.2M113.8 160l-2.8 1.6M119.1 172.4v.1M119.2 171.2v1.1M119.2 168.1l.1 .3a1.68 1.68 0 0 0 1.2 1M119.2 171.2l.3-.4 1 .6M119.2 168.1h.4M119.2 167h.4M119.2 172.3h.4M119.2 171.2h.4M119.2 166.4l.4 .6M119.2 172.3l-.1 .1"/>
<path d="M119.2 166.4a.34 .34 0 0 0 0 .6v1.1M119.6 171.2v1.1M119.6 172.3l-.1 .2M119.6 168.1l.4 .6M119.8 170.9v.1M119.9 171.1l-.3 .1M120 168.7l-.2 .3M120.5 169.4l.1 .3M120.5 169.4l.1-.3 .4 .6M120.6 171.2h.4M120.6 171.2l-.1 .1M121 169.7h-.4v1.5"/>
<path d="M121 169.8v1.4M121 171.2l-.1 .2M122.1 164.8l.3 .6M122.2 171l.5 .3M122.4 166.5v-1.1l-2.8 1.6v1.1M122.4 170.6v.1M122.4 166.5l-2.8 1.6M122.4 170.7l-2.8 1.6M122.4 166.5l.1 .1v-.2l.4 .2 .1 .4-.1 .1M122.4 171.6a.27 .27 0 0 1 .5 0 .27 .27 0 0 1-.2 .4M122.4 166.7a.19 .19 0 0 1 .2-.2 .19 .19 0 0 1 .2 .2 .22 .22 0 0 1 .2 .2 .22 .22 0 0 1-.3 .2M122.4 166.7h.1"/>
<path d="M122.4 170.7l-.1 .2M122.5 171.5l.1-.2 .3 .2 .1 .3-.1 .2M122.5 171.5a.34 .34 0 0 1 .3 .4h-.2zM122.5 166.5a.34 .34 0 0 1 .3 .5h-.2zM122.5 171.3l.4 .2 .1 .5M122.5 171.3h.1M122.5 166.5l.5 .2v.4M122.5 164.8l1.4 .7 .3 .3 .2 .4v1.5M122.6 171.3a.45 .45 0 0 1 .5 .5l-.1 .1M122.6 166.4h.1l.3 .2 .1 .2-.1 .2M122.6 171.3h.1M122.6 166.4h.1"/>
<path d="M122.6 171.3h.2l.3 .3-.1 .3M122.6 166.4l.4 .2v.4M122.7 172h.1M122.7 167v.1M122.7 167.1h.1M122.7 171.3l.4 .1 .1 .2-.1 .3 .3 .1a.73 .73 0 0 0 .1-.8 .73 .73 0 0 0-.7-.4l-.1 .5 .4 .1v.5M122.7 171.4l.2 .4M122.7 166.5l.2 .4M122.7 164.7l.1 .2M122.8 171.2l.3 .1 .1 .5M122.8 167.1h.1M122.8 171.2h.1"/>
<path d="M122.8 166.3h.1M122.8 164.7h-.1M122.8 164.7l.1 .1M122.8 171.2l.4 .2v.4M122.8 166.3l.4 .2v.4v-.5l-.2-.1h-.2M122.8 164.9h-.1M122.8 164.9h.1M122.9 171.2l.3 .1 .2 .2-.1 .3M122.9 166.3h.3l.2 .3-.1 .3M122.9 164.8l-.1 .1M122.9 164.8v.1M122.9 171.5l.1 .2"/>
<path d="M122.9 166.6l.1 .2M122.9 171.1l.4 .3v.4M122.9 166.2l.4 .2v.5M122.9 166.2h.1M122.9 171.1v.1M123 171.4l.1 .2M123 172h.1M123 166.5l.1 .2M123 167.1h.1M123 171.1h-.1M123 166.2h-.1M123 171.1h.1"/>
<path d="M123 166.2h.1M123 171.1h.2a.41 .41 0 0 1 .2 .6M123 166.2h.2a.41 .41 0 0 1 .2 .6M123 171.9l.3 .2 .4-.1M123 167l.2 .2 .5-.1M123 171.4l.2 .2M123 171.9h.1M123 166.5l.2 .2M123 167h.1M123.1 171.9h.1M123.1 167h.1M123.2 171.3l.1 .2"/>
<path d="M123.2 166.4l.1 .2M123.2 170.7l.4-.1 .4 .6-.4 .1zM123.2 170.7l-.5 .1M123.2 165.8l.4-.2 .4 .6-.3 .3zM123.2 165.8l-.5 .1M123.2 171.3l.2 .2M123.2 166.3l.2 .3M123.3 171.8h.1M123.3 166.9h.1M123.4 171.6v.1M123.4 166.7v.1M123.5 167.5l-2.9 1.6-.6-.4"/>
<path d="M123.5 167.5l-.7-.4-2.8 1.6M123.5 167.5l.3 .6M123.6 170.6h-.5l-.4 .2v.5M123.6 165.6l-.5 .1-.4 .3v.4h.3l.2 .3-.1 .3 .3 .1a.73 .73 0 0 0 .1-.8 .73 .73 0 0 0-.7-.4l-.1 .4 .4 .2v.5M123.6 165.6l.4 .4 .1 .6M123.8 165.5l-.2 .1-1.5-.8-2.9 1.6M123.8 168.1l-2.8 1.7M123.8 168.1v1.5l-2.8 1.6M123.8 165.5l.4 .4 .1 .6M123.8 169.6l-.1 .2-2.8 1.7-.4-.1-.7-.4-.2 .2M123.9 165.5h-.1M124 165.6h.1"/>
<path d="M124 165.6l.3 .3 .1 .3M124 171.2v.6l-.3 .2v-.7M124 166.2v.7l-.3 .2v-.6M124 165.7l.3 .1 .1 .4-.3-.5M124.1 171.5v.2M124.2 165.8l.1 .2M124.3 169.9l.1 .1M124.3 166.5v1.4l.2-.1v2l-.2 .1M124.3 166.5l-.2 .1v4.9l.2-.1v-1.5M124.4 166.4l-.1 .1M124.4 171.3l-.2 .4M124.4 170v1.4l-.4 .4"/>
<path d="M124.4 167.6h.1M124.4 167.5l.1 .1M124.4 167.7l-.1 .1M124.4 167.6l.1 .1M124.5 169.9l-.1 .1M124.5 167.6h-.1M124.5 167.6v.1M124.5 169.8v.1M124.5 167.7v2.1M129.2 167.7l.1-.1a.66 .66 0 0 1 .6 .5 .66 .66 0 0 1-.1 .6 .78 .78 0 0 1-.6-1zM173.4 193.2l.1-.1a.66 .66 0 0 1 .6 .4 .66 .66 0 0 1-.1 .7 .77 .77 0 0 1-.6-1zM180.1 193.9v16"/>
<path d="M176.8 203h.2a.66 .66 0 0 1 .5 .4 .66 .66 0 0 1-.1 .7 .78 .78 0 0 1-.6-1.1z"/>
<circle cx="194.5" cy="57.7" r=".6"/>
<circle cx="257" cy="57.7" r=".6"/>
<circle cx="264.8" cy="58.8" r=".69"/>
<circle cx="264.8" cy="58.8" r=".29"/>
<circle cx="280.8" cy="58.8" r=".69"/>
<circle cx="305.8" cy="58.8" r=".69"/>
<circle cx="305.8" cy="58.8" r=".29"/>
<circle cx="321.8" cy="58.8" r=".69"/>
<circle cx="329.5" cy="57.7" r=".6"/>
<circle cx="392" cy="57.7" r=".6"/>
<circle cx="189.6" cy="67.3" r=".6"/>
<circle cx="264.8" cy="64.8" r=".69"/>
<circle cx="264.8" cy="64.8" r=".29"/>
<circle cx="280.8" cy="64.8" r=".29"/>
<circle cx="280.8" cy="64.8" r=".69"/>
<circle cx="305.8" cy="64.8" r=".29"/>
<circle cx="305.8" cy="64.8" r=".69"/>
<circle cx="321.8" cy="64.8" r=".29"/>
<circle cx="321.8" cy="64.8" r=".69"/>
<circle cx="396.9" cy="67.3" r=".6"/>
</g>
<path d="M170.4 121h12.9v2.9h-12.9z" fill="#fff"/>
<text font-size="5.6" fill="#1a1a1a" x="366.7" y="270">KC-01-1060</text>
<text font-size="5" fill="#1a1a1a" x="288.2" y="285.2">A</text>
<text font-size="4.2" fill="#1a1a1a" x="377.9" y="285.2">2 / 3</text>
<text font-size="4" fill="#1a1a1a" x="283.6" y="265.5">Top Panel Complete</text>
<g font-size="3.4" fill="#1a1a1a">
<text x="308.3" y="285.2">Top</text>
<text x="330.4" y="285.2">2026-11-26</text>
</g>
<g font-size="3.2" fill="#1a1a1a">
<text x="283.6" y="254.2">Assembly Drawing</text>
<text x="355.6" y="254.2">RELEASED</text>
</g>
<text font-size="3" fill="#1a1a1a" x="283.6" y="272.5">Kerbal Controller Mk1 · Main enclosure</text>
<g font-size="2.8" fill="#1a1a1a">
<text x="34.2" y="8.6">1</text>
<text x="84.2" y="8.6">2</text>
<text x="134.2" y="8.6">3</text>
<text x="184.2" y="8.6">4</text>
<text x="234.2" y="8.6">5</text>
<text x="284.2" y="8.6">6</text>
<text x="334.2" y="8.6">7</text>
<text x="384.2" y="8.6">8</text>
<text x="317.4" y="14.3">REVISIONS</text>
<text x="6.6" y="34.1">A</text>
<text x="411.6" y="34.1">A</text>
<text x="6.6" y="80.2">B</text>
<text x="159.6" y="79.8">SIDE VIEW</text>
<text x="285.4" y="79.8">REAR VIEW</text>
<text x="411.6" y="80.2">B</text>
<text x="286.6" y="104.3">TOP VIEW</text>
<text x="6.5" y="126.4">C</text>
<text x="411.5" y="126.4">C</text>
<text x="6.5" y="172.6">D</text>
<text x="411.5" y="172.6">D</text>
<text x="6.6" y="218.7">E</text>
<text x="87.4" y="216.6">ISOMETRIC VIEW (REAR)</text>
<text x="411.6" y="218.7">E</text>
<text x="221.6" y="244.2">KCMk1</text>
<text x="245.6" y="244.2">A3</text>
<text x="259.6" y="244.2">1:4 · mm</text>
<text x="287.6" y="244.2">J. Rostoker</text>
<text x="349.6" y="244.2">J. Kerman</text>
<text x="6.6" y="264.9">F</text>
<text x="411.6" y="264.9">F</text>
<text x="34.2" y="290.6">1</text>
<text x="84.2" y="290.6">2</text>
<text x="134.2" y="290.6">3</text>
<text x="184.2" y="290.6">4</text>
<text x="234.2" y="290.6">5</text>
<text x="284.2" y="290.6">6</text>
<text x="334.2" y="290.6">7</text>
<text x="384.2" y="290.6">8</text>
</g>
<g font-size="2.5" fill="#1a1a1a">
<text x="333.9" y="244.2">2026-11-26</text>
<text x="395.9" y="244.2">2026-11-26</text>
</g>
<g font-size="2.4" fill="#1a1a1a">
<text x="245.2" y="24.9">A</text>
<text x="253.5" y="24.9">KC frame; speakers moved here from A1; plate renumbered KC-01-1061</text>
<text x="357" y="24.9">2026-11-26</text>
<text x="388.5" y="24.9">J. Kerman</text>
<text x="272.4" y="233">KC-01-1060 ASSY</text>
<text x="357.6" y="233">KC-01-1061 PART</text>
</g>
<g font-size="2.1" fill="#1a1a1a">
<text x="243.8" y="19.6">REV</text>
<text x="292.8" y="19.6">DESCRIPTION</text>
<text x="360.2" y="19.6">DATE</text>
<text x="388.1" y="19.6">APPROVED</text>
</g>
<g font-size="2" fill="#1a1a1a">
<text x="225.2" y="233">DRAWING</text>
<text x="225.1" y="235.6">PACKAGE</text>
</g>
<g font-size="1.9" fill="#6b6b6b">
<text x="221.2" y="239.6">Project</text>
<text x="245.2" y="239.6">Size</text>
<text x="259.2" y="239.6">Scale / Units</text>
<text x="287.2" y="239.6">Created by</text>
<text x="349.2" y="239.6">Approved by</text>
<text x="283.2" y="248.6">Document type</text>
<text x="355.2" y="248.6">Document status</text>
<text x="283.2" y="258.6">Title</text>
<text x="355.2" y="258.6">DWG No.</text>
<text x="283.2" y="278.6">Rev.</text>
<text x="299.2" y="278.6">Panel</text>
<text x="325.2" y="278.6">Date of issue</text>
<text x="355.2" y="278.6">Sheet</text>
</g>
<g font-size="1.7" fill="#6b6b6b">
<text x="275.5" y="235.7">Assembly Drawing</text>
<text x="359.6" y="235.7">Part Control Drawing</text>
</g>
</svg>
